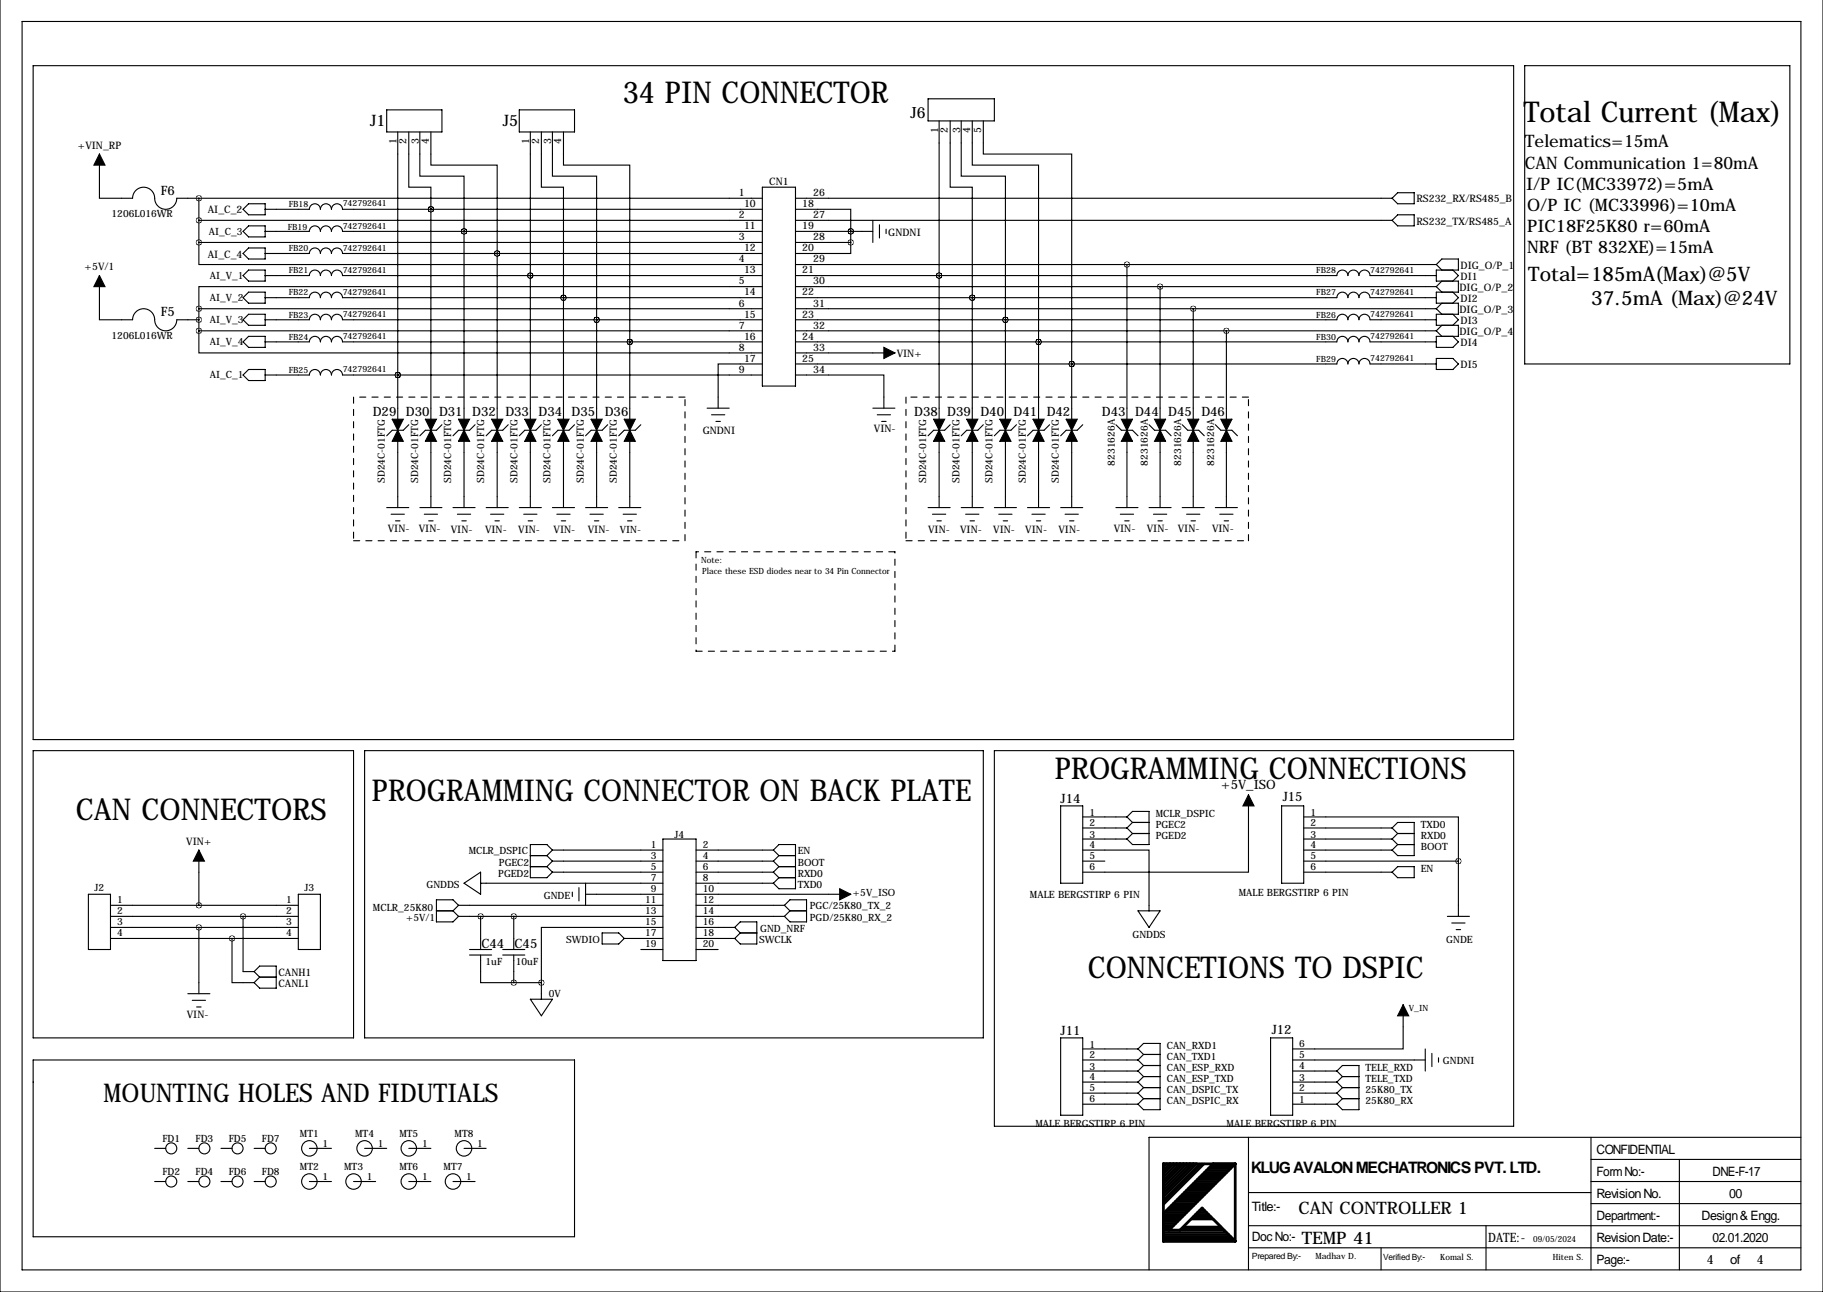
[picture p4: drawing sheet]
<svg xmlns="http://www.w3.org/2000/svg" width="419mm" height="297mm" viewBox="0 0 419 297" stroke-linecap="round" stroke-linejoin="round" font-family="sans-serif">
<g fill="none" stroke="#000" stroke-width=".25">
<path d="M0 -.1v297.1h419.1v-297.1M5.1 4.9h408.9v287.1h-408.9zM7.6 15.1h340.4v154.9h-340.4zM350.5 15.1h61v68.6h-61zM22.9 35.4v10.2h7.6a2.54 2.54 0 0 1 2.5-2.6 2.54 2.54 0 0 1 2.6 2.6 2.54 2.54 0 0 0 2.5 2.5 2.54 2.54 0 0 0 2.5-2.5h134.7M88.9 25.3h12.7v5h-12.7zM91.4 30.3v66.1M94 30.3v12.7h5.1v5.1M96.5 30.3v10.2h10.2v12.7M99.1 30.3v7.7h15.2v20.3M119.4 25.3h12.7v5h-12.7zM121.9 30.3v66.1"/>
<path d="M124.5 30.3v12.7h5v25.4M127 30.3v10.2h10.2v33M129.5 30.3v7.7h15.3v40.6M213.4 22.7h15.2v5.1h-15.2zM215.9 27.8v68.6M218.4 27.8v15.2h5.1v25.4M221 27.8v12.7h10.1v33M223.5 27.8v10.2h15.3v40.6M226.1 27.8v7.6h20.3v48.3M45.7 55.7v5.1h129.6M45.7 50.7h129.6M45.7 55.7h129.6"/>
<path d="M45.7 45.6v10.1M55.9 53.2l1.2-1.3h3.9v2.6h-3.9zM57.1 46.8h3.9v2.6h-3.9l-1.2-1.3zM57.1 57h3.9v2.5h-3.9l-1.2-1.2zM61 48.1h10.1a1.27 1.27 0 0 1 1.3-1.3 1.27 1.27 0 0 1 1.3 1.3 1.27 1.27 0 0 1 1.2-1.3 1.27 1.27 0 0 1 1.3 1.3 1.27 1.27 0 0 1 1.3-1.3 1.27 1.27 0 0 1 1.2 1.3h96.6M61 53.2h10.1a1.27 1.27 0 0 1 1.3-1.3 1.27 1.27 0 0 1 1.3 1.3 1.27 1.27 0 0 1 1.2-1.3 1.27 1.27 0 0 1 1.3 1.3 1.27 1.27 0 0 1 1.3-1.3 1.27 1.27 0 0 1 1.2 1.3h96.6M61 58.3h10.1a1.27 1.27 0 0 1 1.3-1.3 1.27 1.27 0 0 1 1.3 1.3 1.27 1.27 0 0 1 1.2-1.3 1.27 1.27 0 0 1 1.3 1.3 1.27 1.27 0 0 1 1.3-1.3 1.27 1.27 0 0 1 1.2 1.3h96.6M99.1 48.1h.1M99.1 48.1v48.3M106.7 53.2h.1M106.7 53.2v43.2M114.3 58.3h.1"/>
<path d="M114.3 58.3v38.1M175.3 43h7.6v45.8h-7.6zM182.9 48.1h12.7v5.1M182.9 45.6h137.1M182.9 50.7h137.1M182.9 55.7h12.7M182.9 53.2h17.8M195.6 55.7v2.6h-12.7M195.6 53.2h.1M195.6 53.2v2.5M200.7 50.7v5M202.2 51.7v3"/>
<path d="M203.7 52.7v1M320 50.7l1.3-1.3h3.8v2.5h-3.8zM321.3 44.3h3.8v2.5h-3.8l-1.3-1.2zM22.9 63.4v10.1h7.6a2.54 2.54 0 0 1 2.5-2.5 2.54 2.54 0 0 1 2.6 2.5 2.54 2.54 0 0 0 2.5 2.6 2.54 2.54 0 0 0 2.5-2.6h5.1M45.7 76.1v5h129.6M45.7 71h129.6M45.7 76.1h129.6M45.7 71v5.1M55.9 63.4l1.2-1.3h3.9v2.5h-3.9zM55.9 68.4l1.2-1.2h3.9v2.5h-3.9zM55.9 78.6l1.2-1.3h3.9v2.6h-3.9zM57.1 72.2h3.9v2.6h-3.9l-1.2-1.3z"/>
<path d="M61 63.4h10.1a1.27 1.27 0 0 1 1.3-1.3 1.27 1.27 0 0 1 1.3 1.3 1.27 1.27 0 0 1 1.2-1.3 1.27 1.27 0 0 1 1.3 1.3 1.27 1.27 0 0 1 1.3-1.3 1.27 1.27 0 0 1 1.2 1.3h96.6M61 68.4h10.1a1.27 1.27 0 0 1 1.3-1.2 1.27 1.27 0 0 1 1.3 1.2 1.27 1.27 0 0 1 1.2-1.2 1.27 1.27 0 0 1 1.3 1.2 1.27 1.27 0 0 1 1.3-1.2 1.27 1.27 0 0 1 1.2 1.2h96.6M61 73.5h10.1a1.27 1.27 0 0 1 1.3-1.3 1.27 1.27 0 0 1 1.3 1.3 1.27 1.27 0 0 1 1.2-1.3 1.27 1.27 0 0 1 1.3 1.3 1.27 1.27 0 0 1 1.3-1.3 1.27 1.27 0 0 1 1.2 1.3h96.6M61 78.6h10.1a1.27 1.27 0 0 1 1.3-1.3 1.27 1.27 0 0 1 1.3 1.3 1.27 1.27 0 0 1 1.2-1.3 1.27 1.27 0 0 1 1.3 1.3 1.27 1.27 0 0 1 1.3-1.3 1.27 1.27 0 0 1 1.2 1.3h96.6M121.9 63.4h.1M129.5 68.4h.1M129.5 68.4v28M137.2 73.5h.1M137.2 73.5v22.9M144.8 78.6h.1M144.8 78.6v17.8M175.3 65.9h-129.6v5.1"/>
<path d="M182.9 63.4h124.4a1.27 1.27 0 0 1 1.3-1.3 1.27 1.27 0 0 1 1.3 1.3 1.27 1.27 0 0 1 1.2-1.3 1.27 1.27 0 0 1 1.3 1.3 1.27 1.27 0 0 1 1.3-1.3 1.27 1.27 0 0 1 1.3 1.3h15.2M182.9 68.4h124.4a1.27 1.27 0 0 1 1.3-1.2 1.27 1.27 0 0 1 1.3 1.2 1.27 1.27 0 0 1 1.2-1.2 1.27 1.27 0 0 1 1.3 1.2 1.27 1.27 0 0 1 1.3-1.2 1.27 1.27 0 0 1 1.3 1.2h15.2M182.9 73.5h124.4a1.27 1.27 0 0 1 1.3-1.3 1.27 1.27 0 0 1 1.3 1.3 1.27 1.27 0 0 1 1.2-1.3 1.27 1.27 0 0 1 1.3 1.3 1.27 1.27 0 0 1 1.3-1.3 1.27 1.27 0 0 1 1.3 1.3h15.2M182.9 78.6h124.4a1.27 1.27 0 0 1 1.3-1.3 1.27 1.27 0 0 1 1.3 1.3 1.27 1.27 0 0 1 1.2-1.3 1.27 1.27 0 0 1 1.3 1.3 1.27 1.27 0 0 1 1.3-1.3 1.27 1.27 0 0 1 1.3 1.3h15.2M182.9 60.8h147.3M182.9 65.9h147.3M182.9 71h147.3M182.9 76.1h147.3M215.9 63.4h.1M223.5 68.4h.1M223.5 68.4v28M231.1 73.5h.1"/>
<path d="M231.1 73.5v22.9M238.8 78.6h.1M238.8 78.6v17.8M259.1 60.8v35.6M266.7 65.9v30.5M274.3 71v25.4M281.9 76.1v20.3M330.2 60.8l1.3-1.3h3.8v2.6h-5.1v2.5h5.1v2.6h-5.1v2.5h5.1v2.5h-5.1v2.6h5.1v2.5h-5.1v2.6h3.8l1.3-1.3-1.3-1.3M330.2 60.8l1.3 1.3M330.2 65.9l1.3 1.3M330.2 71l1.3 1.2M330.2 76.1l1.3 1.2"/>
<path d="M331.5 64.6l-1.3 1.3M331.5 69.7l-1.3 1.3M331.5 74.8l-1.3 1.3M334 72.2l1.3 1.3-1.3 1.3M334 67.2l1.3 1.2-1.3 1.3M334 62.1l1.3 1.3-1.3 1.2M57.1 84.9h3.9v2.6h-3.9l-1.2-1.3zM61 86.2h10.1a1.27 1.27 0 0 1 1.3-1.3 1.27 1.27 0 0 1 1.3 1.3 1.27 1.27 0 0 1 1.2-1.3 1.27 1.27 0 0 1 1.3 1.3 1.27 1.27 0 0 1 1.3-1.3 1.27 1.27 0 0 1 1.2 1.3h96.6M91.4 86.2h.1M94 97.6l-1.3 1.3h-2.5l-1.3 1.3M101.6 97.6l-1.3 1.3h-2.5l-1.3 1.3M109.2 97.6l-1.3 1.3h-2.5l-1.3 1.3"/>
<path d="M116.8 97.6l-1.2 1.3h-2.6l-1.2 1.3M124.5 97.6l-1.3 1.3h-2.6l-1.2 1.3M132.1 97.6l-1.3 1.3h-2.5l-1.3 1.3M139.7 97.6l-1.3 1.3h-2.5l-1.3 1.3M147.3 97.6l-1.3 1.3h-2.5l-1.3 1.3M162.6 93.8h5M163.6 95.4h3M164.6 96.9h1M175.3 83.7h-10.2v10.1M182.9 83.7h124.4a1.27 1.27 0 0 1 1.3-1.3 1.27 1.27 0 0 1 1.3 1.3 1.27 1.27 0 0 1 1.2-1.3 1.27 1.27 0 0 1 1.3 1.3 1.27 1.27 0 0 1 1.3-1.3 1.27 1.27 0 0 1 1.3 1.3h15.2M182.9 86.2h20.3v7.6M182.9 81.1h22.8"/>
<path d="M200.7 93.8h5M201.7 95.4h3M202.7 96.9h1M218.4 97.6l-1.2 1.3h-2.6l-1.2 1.3M226.1 97.6l-1.3 1.3h-2.6l-1.2 1.3M233.7 97.6l-1.3 1.3h-2.5l-1.3 1.3M241.3 97.6l-1.3 1.3h-2.5l-1.3 1.3M246.4 83.7h.1M246.4 83.7v12.7M248.9 97.6l-1.3 1.3h-2.5l-1.3 1.3M256.5 97.6l1.3 1.3h2.5l1.3 1.3M264.2 97.6l1.2 1.3h2.6l1.2 1.3"/>
<path d="M271.8 97.6l1.2 1.3h2.6l1.3 1.3M279.4 97.6l1.3 1.3h2.5l1.3 1.3M330.2 82.4h3.8l1.3 1.3-1.3 1.2h-3.8zM88.9 116.7h5.1M89.9 118.2h3.1M90.9 119.7h1M91.4 101.5v15.2M96.5 116.7h5.1M97.5 118.2h3.1M98.6 119.7h1M99.1 101.5v15.2M104.1 116.7h5.1"/>
<path d="M105.2 118.2h3M106.2 119.7h1M106.7 101.5v15.2M111.8 116.7h5M112.8 118.2h3M113.8 119.7h1M114.3 101.5v15.2M119.4 116.7h5.1M120.4 118.2h3M121.4 119.7h1M121.9 101.5v15.2M127 116.7h5.1"/>
<path d="M128 118.2h3.1M129 119.7h1M129.5 101.5v15.2M134.6 116.7h5.1M135.6 118.2h3.1M136.7 119.7h1M137.2 101.5v15.2M142.2 116.7h5.1M143.3 118.2h3M144.3 119.7h1M144.8 101.5v15.2M213.4 116.7h5"/>
<path d="M214.4 118.2h3M215.4 119.7h1M215.9 101.5v15.2M221 116.7h5.1M222 118.2h3M223 119.7h1M223.5 101.5v15.2M228.6 116.7h5.1M229.6 118.2h3.1M230.6 119.7h1M231.1 101.5v15.2M236.2 116.7h5.1"/>
<path d="M237.2 118.2h3.1M238.3 119.7h1M238.8 101.5v15.2M243.8 116.7h5.1M244.9 118.2h3M245.9 119.7h1M246.4 101.5v15.2M256.5 116.7h5.1M257.6 118.2h3M258.6 119.7h1M259.1 101.5v15.2M264.2 116.7h5"/>
<path d="M265.2 118.2h3M266.2 119.7h1M266.7 101.5v15.2M271.8 116.7h5.1M272.8 118.2h3M273.8 119.7h1M274.3 101.5v15.2M279.4 116.7h5.1M280.4 118.2h3.1M281.4 119.7h1M281.9 101.5v15.2M7.6 172.6h73.7v66h-73.7z"/>
<path d="M83.8 172.6h142.3v66h-142.3zM228.6 172.6h119.4v86.3h-119.4zM45.7 195.4v12.7M121.9 196.7h3.8M121.9 199.2h3.8M125.7 196.7l1.3 1.3M125.7 199.2l1.3 1.3M127 195.4h25.4M127 198h25.4M127 195.4l-1.3-1.2h-3.8v7.6h3.8l1.3-1.3M127 195.4l-1.3 1.3M127 198l-1.3 1.2"/>
<path d="M152.4 192.9h7.6v27.9h-7.6zM160 195.4h17.8M160 198h17.8M177.8 195.4l1.3-1.2h3.8v10.1h-3.8l-1.3-1.2M177.8 198l1.3 1.2M177.8 195.4l1.3 1.3M179.1 196.7h3.8M179.1 199.2h3.8M179.1 199.2l-1.3 1.3M179.1 196.7l-1.3 1.3M243.8 185.3h5.1v17.8h-5.1zM248.9 195.4h15.3v14"/>
<path d="M248.9 192.9h10.2M248.9 198h5.1M248.9 190.4h10.2M248.9 187.8h10.2M259.1 187.8l1.2-1.3h3.9v7.7h-3.9l-1.2-1.3M259.1 187.8l1.2 1.3M259.1 190.4l1.2 1.2M260.3 189.1h3.9M260.3 191.6h3.9M260.3 189.1l-1.2 1.3M260.3 191.6l-1.2 1.3M287 182.7v17.8h-38.1"/>
<path d="M294.6 185.3h5.1v17.8h-5.1zM299.7 187.8h35.6v10.2M299.7 192.9h20.3M299.7 195.4h20.3M299.7 198h35.6M299.7 190.4h20.3M320 190.4l1.3-1.3h3.8v7.6h-3.8l-1.3-1.3M320 190.4l1.3 1.2M320 192.9l1.3 1.3M321.3 199.2h3.8v2.6h-3.8l-1.3-1.3zM321.3 194.2h3.8M321.3 191.6h3.8"/>
<path d="M321.3 191.6l-1.3 1.3M321.3 194.2l-1.3 1.2M335.3 198v12.7M20.3 205.6h5.1v12.7h-5.1zM25.4 208.1h43.2M25.4 210.7h43.2M25.4 213.2h43.2M25.4 215.8h43.2M45.7 213.2v15.3M53.3 215.8v10.1h5.1M55.9 210.7v12.7h2.5M68.6 205.6h5.1v12.7h-5.1z"/>
<path d="M100.3 209.4h3.8M104.1 209.4l1.3 1.3M105.4 208.1h47M105.4 210.7h47M105.4 208.1l-1.3-1.2h-3.8v5h3.8l1.3-1.2M105.4 208.1l-1.3 1.3M106.7 203.1l3.8-2.6v5.1zM107.9 218.3h5.1M107.9 219.6h5.1M110.5 219.6v6.3h7.6M110.5 210.7v7.6M110.5 203.1h41.9"/>
<path d="M115.6 218.3h5M115.6 219.6h5M118.1 210.7v7.6M118.1 219.6v6.3M127 200.5h25.4M131.6 205.1v1M133.1 204.1v3M134.6 205.6h17.8M134.6 203.1v5M138.4 214.5h3.8l1.3 1.3-1.3 1.2h-3.8zM143.5 215.8h8.9M147.3 218.3h5.1"/>
<path d="M152.4 213.2h-27.9v12.7M160 218.3h5.1M160 200.5h17.8M160 203.1h17.8M160 205.6h35.6M160 208.1h20.3M160 210.7h20.3M160 213.2h8.9M160 215.8h8.9M168.9 213.2l1.3-1.3h3.8v5.1h-3.8l-1.3-1.2M168.9 213.2l1.3 1.3M170.2 214.5h3.8"/>
<path d="M170.2 214.5l-1.3 1.3M177.8 200.5l1.3 1.3M179.1 201.8h3.8M179.1 201.8l-1.3 1.3M180.3 208.1l1.3 1.3M180.3 208.1l1.3-1.2h3.8v5h-3.8l-1.3-1.2M181.6 209.4h3.8M181.6 209.4l-1.3 1.3M261.6 209.4h5.1l-2.5 3.8zM299.7 200.5h20.3M332.7 210.7h5.1M333.8 212.2h3"/>
<path d="M334.8 213.7h1M43.2 228.5h5.1M44.2 230h3M45.2 231.5h1M58.4 223.4l1.3 1.2M58.4 223.4l1.3-1.3h3.8v5.1h-3.8l-1.3-1.3M59.7 224.6h3.8M59.7 224.6l-1.3 1.3M118.1 225.9h6.4M121.9 229.7h5.1l-2.5 3.8zM124.5 225.9v3.8M243.8 238.6h5.1v17.8h-5.1z"/>
<path d="M292.1 238.6h5.1v17.8h-5.1zM322.6 231v10.2h-25.4M7.6 243.7h124.5v40.6h-124.5zM248.9 243.7h12.7M248.9 241.2h12.7M248.9 246.2h12.7M248.9 248.8h12.7M248.9 251.3h12.7M248.9 253.9h12.7M261.6 241.2l1.3-1.3h3.8v15.2h-3.8l-1.3-1.2M261.6 243.7l1.3 1.3M261.6 241.2l1.3 1.2"/>
<path d="M261.6 248.8l1.3 1.2M261.6 246.2l1.3 1.3M261.6 251.3l1.3 1.3M262.9 245h3.8M262.9 242.4h3.8M262.9 242.4l-1.3 1.3M262.9 247.5h3.8M262.9 250h3.8M262.9 252.6h3.8M262.9 247.5l-1.3 1.3M262.9 250l-1.3 1.3M262.9 252.6l-1.3 1.3"/>
<path d="M262.9 245l-1.3 1.2M297.2 243.7h30.5M297.2 246.2h10.1M297.2 248.8h10.1M297.2 251.3h10.1M297.2 253.9h10.1M307.3 246.2l1.3-1.2h3.8v10.1h-3.8l-1.3-1.2M307.3 246.2l1.3 1.3M307.3 248.8l1.3 1.2M307.3 251.3l1.3 1.3M308.6 247.5h3.8M308.6 250h3.8"/>
<path d="M308.6 247.5l-1.3 1.3M308.6 252.6h3.8M308.6 250l-1.3 1.3M308.6 252.6l-1.3 1.3M327.7 241.2v5M329.2 242.2v3M330.7 243.2v1M35.6 271.6h2.5M35.6 264h2.5M43.2 271.6h2.5M43.2 264h2.5M50.8 271.6h2.5"/>
<path d="M50.8 264h2.5M58.4 271.6h2.6M58.4 264h2.6M71.1 271.6h5.1M71.1 264h5.1M81.3 271.6h5.1M83.8 264h5.1M94 271.6h5.1M94 264h5.1M104.1 271.6h5.1M106.7 264h5.1M287 261.5v30.5"/>
<path d="M287 274.2h78.8M365.8 261.5v30.5M365.8 276.7h48.2M365.8 271.6h48.2M365.8 266.6h48.2M386.1 266.6v25.4M414 261.5h-149.8v30.5M287 281.8h127M287 286.9h127M317.5 286.9v5.1M341.6 281.8v10.2"/>
<circle cx="39.4" cy="264" r="1.27"/>
<circle cx="39.4" cy="271.6" r="1.27"/>
<circle cx="47" cy="264" r="1.27"/>
<circle cx="47" cy="271.6" r="1.27"/>
<circle cx="54.6" cy="264" r="1.27"/>
<circle cx="54.6" cy="271.6" r="1.27"/>
<circle cx="62.2" cy="264" r="1.27"/>
<circle cx="62.2" cy="271.6" r="1.27"/>
<circle cx="71.1" cy="264" r="1.78"/>
<circle cx="71.1" cy="271.6" r="1.78"/>
<circle cx="81.3" cy="271.6" r="1.78"/>
<circle cx="83.8" cy="264" r="1.78"/>
<circle cx="94" cy="264" r="1.78"/>
<circle cx="94" cy="271.6" r="1.78"/>
<circle cx="104.1" cy="271.6" r="1.78"/>
<circle cx="106.7" cy="264" r="1.78"/>
</g>
<path d="M275.8 267.6l-8.3 8.4M276.4 267.6l-8.9 8.9M276.9 267.6l-9.4 9.4M267.5 283.3h14.4M271.3 282.8h10.1v.3M271.8 282.3h9.1M273.8 280.3h5.1l1.8 1.8h-8.7" fill="none" stroke="#000" stroke-width=".51"/>
<g fill="none" stroke="#000" stroke-width=".63">
<path d="M267.5 279.3h4.8M267.5 279.8h4.3M267.7 278.8h5.1M268.2 278.2h5.1M268.2 267.6l-.7 .7M268.7 277.7h5.1M269.2 267.8l-.2-.2-1.5 1.5M269.2 277.2h5.1M269.7 276.7h5.1M270 267.8l-.3-.2-2.2 2.3M270.3 276.2h5M270.8 267.8l-.3-.2-3 3"/>
<path d="M270.8 275.7h5M271.3 275.2h5.1M271.5 268.1l-.2-.5-3.8 3.8M271.8 274.7h5.1M272 267.8v-.2l-4.5 4.5M272.3 274.2h5.1M272.8 273.7h5.1M273 268.1l-.2-.5-5.3 5.3M273.3 273.2h5.1M273.8 272.7h5.1M274.1 268.1l-.5-.5-6.1 6.1M274.3 267.8v-.2l-6.8 6.8"/>
<path d="M274.3 272.1h5.1M274.3 279.8h4.1M274.8 271.6h4.9M274.8 279.3h3.1M275.1 267.6l-7.6 7.6M275.3 278.8h2.1M275.3 271.1h5.1M275.8 278.2h1.1M275.8 270.6h5.1M276.4 270.1h5M276.9 269.6h5M277.4 269.1h5"/>
<path d="M277.9 268.6h5.1M278.4 268.1h5.1M278.9 267.6l-11.4 11.4M284 267.6h-16.5v17.8h16.5M284 267.6v17.8M284 267.6l-15.3 15.2M267.5 280.3h3.8M267.5 280.8h3.3M267.5 281.3h2.8M267.5 281.8h2.2M267.5 282.3h1.7M267.5 282.8h3.8l5.1-5.1 7.6 7.7"/>
<path d="M267.5 284.8h16M267.5 284.3h15.5M267.5 283.8h14.9"/>
</g>
<path d="M81.3 91.3v33M157.5 91.3h-76.2M208.3 91.3v33M287 91.3h-78.7M81.3 124.3h76.2M157.5 124.3v-33M160 126.9v22.8M205.7 126.9h-45.7M208.3 124.3h78.7M287 124.3v-33M160 149.7h45.7M205.7 149.7v-22.8" fill="none" stroke="#000" stroke-width=".25" stroke-dasharray="1.4 1.4"/>
<g fill="#000" stroke="#000" stroke-width=".25">
<path d="M22.9 35.4l1.2 2.6h-2.5zM22.9 63.4l1.2 2.5h-2.5zM90.2 96.4h2.5l-1.3 2.5zM97.8 96.4h2.5l-1.2 2.5zM105.4 96.4h2.5l-1.2 2.5zM113 96.4h2.6l-1.3 2.5zM120.6 96.4h2.6l-1.3 2.5zM128.3 96.4h2.5l-1.3 2.5zM135.9 96.4h2.5l-1.2 2.5zM143.5 96.4h2.5l-1.2 2.5zM203.2 79.9l2.5 1.2-2.5 1.3zM214.6 96.4h2.6l-1.3 2.5z"/>
<path d="M222.2 96.4h2.6l-1.3 2.5zM229.9 96.4h2.5l-1.3 2.5zM237.5 96.4h2.5l-1.2 2.5zM245.1 96.4h2.5l-1.2 2.5zM257.8 96.4h2.5l-1.2 2.5zM265.4 96.4h2.6l-1.3 2.5zM273 96.4h2.6l-1.3 2.5zM280.7 96.4h2.5l-1.3 2.5zM91.4 98.9l1.3 2.6h-2.5zM99.1 98.9l1.2 2.6h-2.5zM106.7 98.9l1.2 2.6h-2.5zM114.3 98.9l1.3 2.6h-2.6z"/>
<path d="M121.9 98.9l1.3 2.6h-2.6zM129.5 98.9l1.3 2.6h-2.5zM137.2 98.9l1.2 2.6h-2.5zM144.8 98.9l1.2 2.6h-2.5zM215.9 98.9l1.3 2.6h-2.6zM223.5 98.9l1.3 2.6h-2.6zM231.1 98.9l1.3 2.6h-2.5zM238.8 98.9l1.2 2.6h-2.5zM246.4 98.9l1.2 2.6h-2.5zM259.1 98.9l1.2 2.6h-2.5zM266.7 98.9l1.3 2.6h-2.6zM274.3 98.9l1.3 2.6h-2.6z"/>
<path d="M281.9 98.9l1.3 2.6h-2.5zM45.7 195.4l1.3 2.6h-2.6zM287 182.7l1.3 2.6h-2.5zM193 204.3l2.6 1.3-2.6 1.3zM322.6 231l1.2 2.5h-2.5z"/>
</g>
<path d="M110.4 210.7a.05 .05 0 0 0 .1 0 .05 .05 0 0 0-.1 0zM118.1 210.7a.05 .05 0 0 0 .1 0 .05 .05 0 0 0-.1 0zM124.4 225.9a.05 .05 0 0 0 .1 0 .05 .05 0 0 0-.1 0zM118.1 225.9a.05 .05 0 0 0 .1 0 .05 .05 0 0 0-.1 0zM45.7 208.1a.05 .05 0 0 0 .1 0 .05 .05 0 0 0-.1 0zM53.3 215.8a.05 .05 0 0 0 .1 0 .05 .05 0 0 0-.1 0zM45.7 73.5a.05 .05 0 0 0 .1 0 .05 .05 0 0 0-.1 0zM45.7 71a.05 .05 0 0 0 .1 0 .05 .05 0 0 0-.1 0zM45.7 76.1a.05 .05 0 0 0 .1 0 .05 .05 0 0 0-.1 0zM45.7 55.7a.05 .05 0 0 0 .1 0 .05 .05 0 0 0-.1 0zM45.7 50.7a.05 .05 0 0 0 .1 0 .05 .05 0 0 0-.1 0zM195.5 53.2a.05 .05 0 0 0 .1 0 .05 .05 0 0 0-.1 0zM195.5 53.2a.05 .05 0 0 0 .1 0 .05 .05 0 0 0-.1 0zM91.4 86.2a.05 .05 0 0 0 .1 0 .05 .05 0 0 0-.1 0zM99 48.1a.05 .05 0 0 0 .1 0 .05 .05 0 0 0-.1 0zM106.6 53.2a.05 .05 0 0 0 .1 0 .05 .05 0 0 0-.1 0zM121.9 63.4a.05 .05 0 0 0 .1 0 .05 .05 0 0 0-.1 0zM129.5 68.4a.05 .05 0 0 0 .1 0 .05 .05 0 0 0-.1 0zM137.1 73.5a.05 .05 0 0 0 .1 0 .05 .05 0 0 0-.1 0zM223.5 68.4a.05 .05 0 0 0 .1 0 .05 .05 0 0 0-.1 0zM231.1 73.5a.05 .05 0 0 0 .1 0 .05 .05 0 0 0-.1 0zM238.7 78.6a.05 .05 0 0 0 .1 0 .05 .05 0 0 0-.1 0zM246.3 83.7a.05 .05 0 0 0 .1 0 .05 .05 0 0 0-.1 0zM259 60.8a.05 .05 0 0 0 .1 0 .05 .05 0 0 0-.1 0zM274.3 71a.05 .05 0 0 0 .1 0 .05 .05 0 0 0-.1 0zM281.9 76.1a.05 .05 0 0 0 .1 0 .05 .05 0 0 0-.1 0zM195.5 55.7a.05 .05 0 0 0 .1 0 .05 .05 0 0 0-.1 0zM144.7 78.6a.05 .05 0 0 0 .1 0 .05 .05 0 0 0-.1 0zM91.4 86.2a.05 .05 0 0 0 .1 0 .05 .05 0 0 0-.1 0zM99 48.1a.05 .05 0 0 0 .1 0 .05 .05 0 0 0-.1 0zM106.6 53.2a.05 .05 0 0 0 .1 0 .05 .05 0 0 0-.1 0zM121.9 63.4a.05 .05 0 0 0 .1 0 .05 .05 0 0 0-.1 0zM129.5 68.4a.05 .05 0 0 0 .1 0 .05 .05 0 0 0-.1 0zM137.1 73.5a.05 .05 0 0 0 .1 0 .05 .05 0 0 0-.1 0zM144.7 78.6a.05 .05 0 0 0 .1 0 .05 .05 0 0 0-.1 0zM223.5 68.4a.05 .05 0 0 0 .1 0 .05 .05 0 0 0-.1 0zM231.1 73.5a.05 .05 0 0 0 .1 0 .05 .05 0 0 0-.1 0zM238.7 78.6a.05 .05 0 0 0 .1 0 .05 .05 0 0 0-.1 0zM246.3 83.7a.05 .05 0 0 0 .1 0 .05 .05 0 0 0-.1 0zM335.2 198a.05 .05 0 0 0 .1 0 .05 .05 0 0 0-.1 0zM55.8 210.7a.05 .05 0 0 0 .1 0 .05 .05 0 0 0-.1 0zM45.7 213.2a.05 .05 0 0 0 .1 0 .05 .05 0 0 0-.1 0zM45.7 45.6a.05 .05 0 0 0 .1 0 .05 .05 0 0 0-.1 0z" fill="#000" stroke="#000" stroke-width="1.3"/>
<g font-size="6.9">
<text x="143.2" y="23.6">34 PIN CONNECTOR</text>
<text x="242.5" y="179">PROGRAMMING CONNECTIONS</text>
<text x="85.5" y="184.1">PROGRAMMING CONNECTOR ON BACK PLATE</text>
<text x="17.4" y="188.4">CAN CONNECTORS</text>
<text x="250.1" y="224.8">CONNCETIONS TO DSPIC</text>
</g>
<text font-size="6.6" x="350.2" y="28.1">Total Current (Max)</text>
<text font-size="5.9" x="23.8" y="253.4">MOUNTING HOLES AND FIDUTIALS</text>
<g font-size="4.6">
<text x="351.3" y="64.6">Total=185mA(Max)@5V</text>
<text x="365.8" y="70.2">37.5mA (Max)@24V</text>
</g>
<g font-size="4">
<text x="350.6" y="33.8">Telematics=15mA</text>
<text x="350.6" y="38.9">CAN Communication 1=80mA</text>
<text x="350.8" y="43.8">I/P IC(MC33972)=5mA</text>
<text x="351.1" y="48.6">O/P IC (MC33996)=10mA</text>
<text x="351.1" y="53.4">PIC18F25K80 r=60mA</text>
<text x="351.1" y="58.2">NRF (BT 832XE)=15mA</text>
<text x="298.5" y="279.2">CAN CONTROLLER 1</text>
<text x="299.3" y="286.1">TEMP 41</text>
</g>
<g font-size="3.6">
<text x="85.1" y="29.1">J1</text>
<text x="115.6" y="29.1">J5</text>
<text x="209.3" y="27">J6</text>
<text x="287.5" y="269.6">KLUG AVALON MECHATRONICS PVT. LTD.</text>
</g>
<g font-size="3">
<text x="37" y="44.8">F6</text>
<text x="37" y="72.8">F5</text>
<text x="85.7" y="95.7">D29</text>
<text x="93.3" y="95.7">D30</text>
<text x="100.9" y="95.7">D31</text>
<text x="108.6" y="95.7">D32</text>
<text x="116.2" y="95.7">D33</text>
<text x="123.8" y="95.7">D34</text>
<text x="131.4" y="95.7">D35</text>
<text x="139" y="95.7">D36</text>
<text x="210.2" y="95.7">D38</text>
<text x="217.8" y="95.7">D39</text>
<text x="225.4" y="95.7">D40</text>
<text x="233" y="95.7">D41</text>
<text x="240.6" y="95.7">D42</text>
<text x="253.3" y="95.7">D43</text>
<text x="261" y="95.7">D44</text>
<text x="268.6" y="95.7">D45</text>
<text x="276.2" y="95.7">D46</text>
<text x="243.8" y="184.5">J14</text>
<text x="280.7" y="181.5">+5V_ISO</text>
<text x="294.9" y="184.3">J15</text>
<text x="110.7" y="218">C44</text>
<text x="118.3" y="218">C45</text>
<text x="243.8" y="237.9">J11</text>
<text x="292.4" y="237.6">J12</text>
<text x="367" y="265.3">CONFIDENTIAL</text>
<text x="367" y="275.4">Revision No.</text>
<text x="367" y="270.4">Form No:-</text>
<text x="393.7" y="270.4">DNE-F-17</text>
<text x="397.5" y="275.4">00</text>
<text x="287.8" y="278.5">Title:-</text>
<text x="367" y="280.5">Department:-</text>
<text x="391.2" y="280.5">Design &amp; Engg.</text>
<text x="287.8" y="285.4">Doc No:-</text>
<text x="342.1" y="285.6">DATE:-</text>
<text x="367" y="285.6">Revision Date:-</text>
<text x="393.7" y="285.6">02.01.2020</text>
<text x="367" y="290.7">Page:-</text>
<text x="392.4" y="290.7">4</text>
<text x="397.8" y="290.7">of</text>
<text x="403.9" y="290.7">4</text>
</g>
<g font-size="2.4">
<text x="17.9" y="34.1">+VIN_RP</text>
<text x="91.2" y="33.2" transform="rotate(-90 91.2 33.2)">1</text>
<text x="93.5" y="33.2" transform="rotate(-90 93.5 33.2)">2</text>
<text x="96.3" y="33.2" transform="rotate(-90 96.3 33.2)">3</text>
<text x="98.6" y="33.2" transform="rotate(-90 98.6 33.2)">4</text>
<text x="121.7" y="33.2" transform="rotate(-90 121.7 33.2)">1</text>
<text x="124" y="33.2" transform="rotate(-90 124 33.2)">2</text>
<text x="126.7" y="33.2" transform="rotate(-90 126.7 33.2)">3</text>
<text x="129" y="33.2" transform="rotate(-90 129 33.2)">4</text>
<text x="215.6" y="30.6" transform="rotate(-90 215.6 30.6)">1</text>
<text x="217.9" y="30.6" transform="rotate(-90 217.9 30.6)">2</text>
<text x="220.7" y="30.6" transform="rotate(-90 220.7 30.6)">3</text>
<text x="223" y="30.6" transform="rotate(-90 223 30.6)">4</text>
<text x="225.6" y="30.6" transform="rotate(-90 225.6 30.6)">5</text>
<text x="169.9" y="45.1">1</text>
<text x="171" y="47.6">10</text>
<text x="176.8" y="42.5">CN1</text>
<text x="184.4" y="47.6">18</text>
<text x="186.9" y="45.1">26</text>
<text x="325.6" y="46.3">RS232_RX/RS485_B</text>
<text x="47.8" y="48.9">AI_C_2</text>
<text x="169.9" y="50.2">2</text>
<text x="171" y="52.7">11</text>
<text x="184.4" y="52.7">19</text>
<text x="186.9" y="50.2">27</text>
<text x="325.6" y="51.7">RS232_TX/RS485_A</text>
<text x="47.8" y="59.3">AI_C_4</text>
<text x="169.9" y="55.2">3</text>
<text x="171" y="57.8">12</text>
<text x="184.4" y="57.8">20</text>
<text x="186.9" y="55.2">28</text>
<text x="204.2" y="54.2">GNDNI</text>
<text x="19.4" y="62.1">+5V/1</text>
<text x="169.9" y="60.3">4</text>
<text x="169.9" y="65.4">5</text>
<text x="171" y="62.9">13</text>
<text x="184.4" y="62.9">21</text>
<text x="186.9" y="60.3">29</text>
<text x="186.9" y="65.4">30</text>
<text x="335.8" y="61.8">DIG_O/P_1</text>
<text x="335.8" y="64.4">DI1</text>
<text x="169.9" y="70.5">6</text>
<text x="171" y="67.9">14</text>
<text x="184.4" y="67.9">22</text>
<text x="186.9" y="70.5">31</text>
<text x="335.5" y="66.9">DIG_O/P_2</text>
<text x="335.5" y="72">DIG_O/P_3</text>
<text x="335.8" y="69.5">DI2</text>
<text x="169.9" y="75.6">7</text>
<text x="171" y="73">15</text>
<text x="184.4" y="73">23</text>
<text x="186.9" y="75.6">32</text>
<text x="335.5" y="77.1">DIG_O/P_4</text>
<text x="335.8" y="74.5">DI3</text>
<text x="169.9" y="80.6">8</text>
<text x="171" y="78.1">16</text>
<text x="171" y="83.2">17</text>
<text x="184.4" y="78.1">24</text>
<text x="184.4" y="83.2">25</text>
<text x="186.9" y="80.6">33</text>
<text x="206.1" y="82.2">VIN+</text>
<text x="335.8" y="79.6">DI4</text>
<text x="169.9" y="85.7">9</text>
<text x="186.9" y="85.7">34</text>
<text x="335.8" y="84.7">DI5</text>
<text x="161.5" y="99.7">GNDNI</text>
<text x="200.9" y="99.4">VIN-</text>
<text x="89.2" y="122.3">VIN-</text>
<text x="96.3" y="122.3">VIN-</text>
<text x="103.6" y="122.5">VIN-</text>
<text x="111.5" y="122.5">VIN-</text>
<text x="119.1" y="122.5">VIN-</text>
<text x="127.3" y="122.5">VIN-</text>
<text x="135.1" y="122.5">VIN-</text>
<text x="213.4" y="122.5">VIN-</text>
<text x="220.7" y="122.5">VIN-</text>
<text x="228.3" y="122.5">VIN-</text>
<text x="235.7" y="122.5">VIN-</text>
<text x="243.3" y="122.5">VIN-</text>
<text x="256" y="122.3">VIN-</text>
<text x="263.7" y="122.3">VIN-</text>
<text x="270.8" y="122.3">VIN-</text>
<text x="278.6" y="122.3">VIN-</text>
<text x="42.8" y="194.2">VIN+</text>
<text x="64" y="224.4">CANH1</text>
<text x="64" y="226.9">CANL1</text>
<text x="42.9" y="234">VIN-</text>
</g>
<g font-size="2.3">
<text x="25.7" y="50">1206L016WR</text>
<text x="48" y="54">AI_C_3</text>
<text x="48.3" y="64.1">AI_V_1</text>
<text x="48.3" y="69.2">AI_V_2</text>
<text x="25.7" y="77.9">1206L016WR</text>
<text x="48.3" y="74.3">AI_V_3</text>
<text x="48.3" y="79.4">AI_V_4</text>
<text x="48.3" y="87">AI_C_1</text>
<text x="256.3" y="107" transform="rotate(-90 256.3 107)">8231626A</text>
<text x="263.9" y="107" transform="rotate(-90 263.9 107)">8231626A</text>
<text x="271.5" y="107" transform="rotate(-90 271.5 107)">8231626A</text>
<text x="279.1" y="107" transform="rotate(-90 279.1 107)">8231626A</text>
<text x="88.5" y="111" transform="rotate(-90 88.5 111)">SD24C-01FTG</text>
<text x="96.1" y="111" transform="rotate(-90 96.1 111)">SD24C-01FTG</text>
<text x="103.7" y="111" transform="rotate(-90 103.7 111)">SD24C-01FTG</text>
<text x="111.3" y="111" transform="rotate(-90 111.3 111)">SD24C-01FTG</text>
<text x="119" y="111" transform="rotate(-90 119 111)">SD24C-01FTG</text>
<text x="126.6" y="111" transform="rotate(-90 126.6 111)">SD24C-01FTG</text>
<text x="134.2" y="111" transform="rotate(-90 134.2 111)">SD24C-01FTG</text>
<text x="141.8" y="111" transform="rotate(-90 141.8 111)">SD24C-01FTG</text>
<text x="212.9" y="111" transform="rotate(-90 212.9 111)">SD24C-01FTG</text>
<text x="220.6" y="111" transform="rotate(-90 220.6 111)">SD24C-01FTG</text>
<text x="228.2" y="111" transform="rotate(-90 228.2 111)">SD24C-01FTG</text>
<text x="235.8" y="111" transform="rotate(-90 235.8 111)">SD24C-01FTG</text>
<text x="243.4" y="111" transform="rotate(-90 243.4 111)">SD24C-01FTG</text>
<text x="142.5" y="122.5">VIN-</text>
<text x="250.4" y="189.9">2</text>
<text x="250.4" y="187.6">1</text>
<text x="265.7" y="187.8">MCLR_DSPIC</text>
<text x="265.7" y="190.4">PGEC2</text>
<text x="301.2" y="189.9">2</text>
<text x="301.2" y="187.6">1</text>
<text x="326.6" y="190.4">TXD0</text>
<text x="107.7" y="196.5">MCLR_DSPIC</text>
<text x="149.6" y="194.9">1</text>
<text x="149.6" y="197.5">3</text>
<text x="155.1" y="192.6">J4</text>
<text x="161.5" y="194.9">2</text>
<text x="161.5" y="197.5">4</text>
<text x="183.4" y="196.5">EN</text>
<text x="250.4" y="192.6">3</text>
<text x="250.4" y="194.9">4</text>
<text x="250.4" y="197.5">5</text>
<text x="265.7" y="192.9">PGED2</text>
<text x="301.2" y="192.6">3</text>
<text x="301.2" y="194.9">4</text>
<text x="301.2" y="197.5">5</text>
<text x="326.6" y="192.9">RXD0</text>
<text x="326.6" y="195.4">BOOT</text>
<text x="114.6" y="201.5">PGED2</text>
<text x="114.7" y="199">PGEC2</text>
<text x="149.6" y="200">5</text>
<text x="149.6" y="202.6">7</text>
<text x="161.5" y="200">6</text>
<text x="161.5" y="202.6">8</text>
<text x="183.4" y="201.5">RXD0</text>
<text x="183.4" y="199">BOOT</text>
<text x="250.4" y="200">6</text>
<text x="301.2" y="200">6</text>
<text x="326.6" y="200.5">EN</text>
<text x="21.7" y="204.8">J2</text>
<text x="26.9" y="207.6">1</text>
<text x="65.8" y="207.6">1</text>
<text x="70" y="204.8">J3</text>
<text x="85.8" y="209.4">MCLR_25K80</text>
<text x="98" y="204.1">GNDDS</text>
<text x="125" y="206.6">GNDE</text>
<text x="148.3" y="207.6">11</text>
<text x="149.6" y="205.1">9</text>
<text x="161.5" y="205.1">10</text>
<text x="161.5" y="207.6">12</text>
<text x="183.4" y="204.1">TXD0</text>
<text x="186.2" y="208.9">PGC/25K80_TX_2</text>
<text x="196.1" y="205.9">+5V_ISO</text>
<text x="236.8" y="206.4">MALE BERGSTIRP 6 PIN</text>
<text x="284.8" y="205.9">MALE BERGSTIRP 6 PIN</text>
<text x="26.9" y="210.2">2</text>
<text x="26.9" y="212.7">3</text>
<text x="26.9" y="215.3">4</text>
<text x="65.8" y="210.2">2</text>
<text x="65.8" y="212.7">3</text>
<text x="65.8" y="215.3">4</text>
<text x="93.4" y="211.7">+5V/1</text>
<text x="148.3" y="210.2">13</text>
<text x="148.3" y="212.7">15</text>
<text x="148.3" y="215.3">17</text>
<text x="161.5" y="210.2">14</text>
<text x="161.5" y="212.7">16</text>
<text x="161.5" y="215.3">18</text>
<text x="174.8" y="214.2">GND_NRF</text>
<text x="186.2" y="211.7">PGD/25K80_RX_2</text>
<text x="260.3" y="215.8">GNDDS</text>
<text x="111.6" y="221.9">1uF</text>
<text x="118.6" y="221.9">10uF</text>
<text x="130.1" y="216.8">SWDIO</text>
<text x="148.3" y="217.8">19</text>
<text x="161.5" y="217.8">20</text>
<text x="174.5" y="216.8">SWCLK</text>
<text x="332.5" y="216.8">GNDE</text>
<text x="126.1" y="229.2">0V</text>
<text x="250.4" y="243.2">2</text>
<text x="250.4" y="240.9">1</text>
<text x="250.4" y="246">3</text>
<text x="268.2" y="243.7">CAN_TXD1</text>
<text x="268.2" y="241.2">CAN_RXD1</text>
<text x="298.7" y="245.7">4</text>
<text x="298.7" y="243.2">5</text>
<text x="298.7" y="240.7">6</text>
<text x="331.7" y="244.7">GNDNI</text>
<text x="250.4" y="248.3">4</text>
<text x="250.4" y="250.8">5</text>
<text x="268.2" y="248.8">CAN_ESP_TXD</text>
<text x="268.2" y="246.2">CAN_ESP_RXD</text>
<text x="268.2" y="251.3">CAN_DSPIC_TX</text>
<text x="298.7" y="250.8">2</text>
<text x="298.7" y="248.5">3</text>
<text x="313.9" y="246.2">TELE_RXD</text>
<text x="313.9" y="248.8">TELE_TXD</text>
<text x="313.9" y="251.3">25K80_TX</text>
<text x="250.4" y="253.4">6</text>
<text x="268.2" y="253.9">CAN_DSPIC_RX</text>
<text x="298.7" y="253.6">1</text>
<text x="313.9" y="253.9">25K80_RX</text>
<text x="37.3" y="262.5">FD1</text>
<text x="45" y="262.5">FD3</text>
<text x="52.6" y="262.5">FD5</text>
<text x="60.2" y="262.5">FD7</text>
<text x="69" y="261.5">MT1</text>
<text x="74.2" y="263.8">1</text>
<text x="81.7" y="261.5">MT4</text>
<text x="86.9" y="263.8">1</text>
<text x="91.8" y="261.5">MT5</text>
<text x="97" y="263.8">1</text>
<text x="104.5" y="261.5">MT8</text>
<text x="109.7" y="263.8">1</text>
<text x="238" y="259">MALE BERGSTIRP 6 PIN</text>
<text x="282" y="259.2">MALE BERGSTIRP 6 PIN</text>
<text x="69" y="269.1">MT2</text>
<text x="79.1" y="269.1">MT3</text>
<text x="91.8" y="269.1">MT6</text>
<text x="102" y="269.1">MT7</text>
<text x="37.3" y="270.1">FD2</text>
<text x="45" y="270.1">FD4</text>
<text x="52.6" y="270.1">FD6</text>
<text x="60.2" y="270.1">FD8</text>
<text x="74.2" y="271.4">1</text>
<text x="84.3" y="271.4">1</text>
<text x="97" y="271.4">1</text>
<text x="107.2" y="271.4">1</text>
</g>
<g font-size="2">
<text x="66.4" y="47.6">FB18</text>
<text x="78.8" y="47.5">742792641</text>
<text x="66.1" y="52.9">FB19</text>
<text x="78.8" y="52.5">742792641</text>
<text x="66.4" y="57.8">FB20</text>
<text x="78.8" y="57.6">742792641</text>
<text x="66.4" y="62.9">FB21</text>
<text x="78.8" y="62.7">742792641</text>
<text x="302.6" y="62.9">FB28</text>
<text x="315" y="62.7">742792641</text>
<text x="66.4" y="67.9">FB22</text>
<text x="78.8" y="67.8">742792641</text>
<text x="302.6" y="67.9">FB27</text>
<text x="315" y="67.8">742792641</text>
<text x="66.4" y="73">FB23</text>
<text x="78.8" y="72.9">742792641</text>
<text x="78.8" y="77.9">742792641</text>
<text x="302.6" y="73">FB26</text>
<text x="315" y="72.9">742792641</text>
<text x="315" y="77.9">742792641</text>
<text x="66.4" y="78.1">FB24</text>
<text x="302.6" y="78.1">FB30</text>
<text x="302.6" y="83.2">FB29</text>
<text x="315" y="83">742792641</text>
<text x="66.4" y="85.7">FB25</text>
<text x="78.8" y="85.6">742792641</text>
<text x="161.2" y="129.5">Note:</text>
<text x="161.4" y="132">Place these ESD diodes near to 34 Pin Connector</text>
<text x="323.9" y="232.5">V_IN</text>
<text x="352.5" y="285.5">09/05/2024</text>
<text x="287.8" y="289.4">Prepared By:-</text>
<text x="302.4" y="289.5">Madhav D.</text>
<text x="318" y="289.7">Verified By:-</text>
<text x="331.1" y="289.8">Komal S.</text>
<text x="357" y="289.8">Hiten S.</text>
</g>
</svg>
